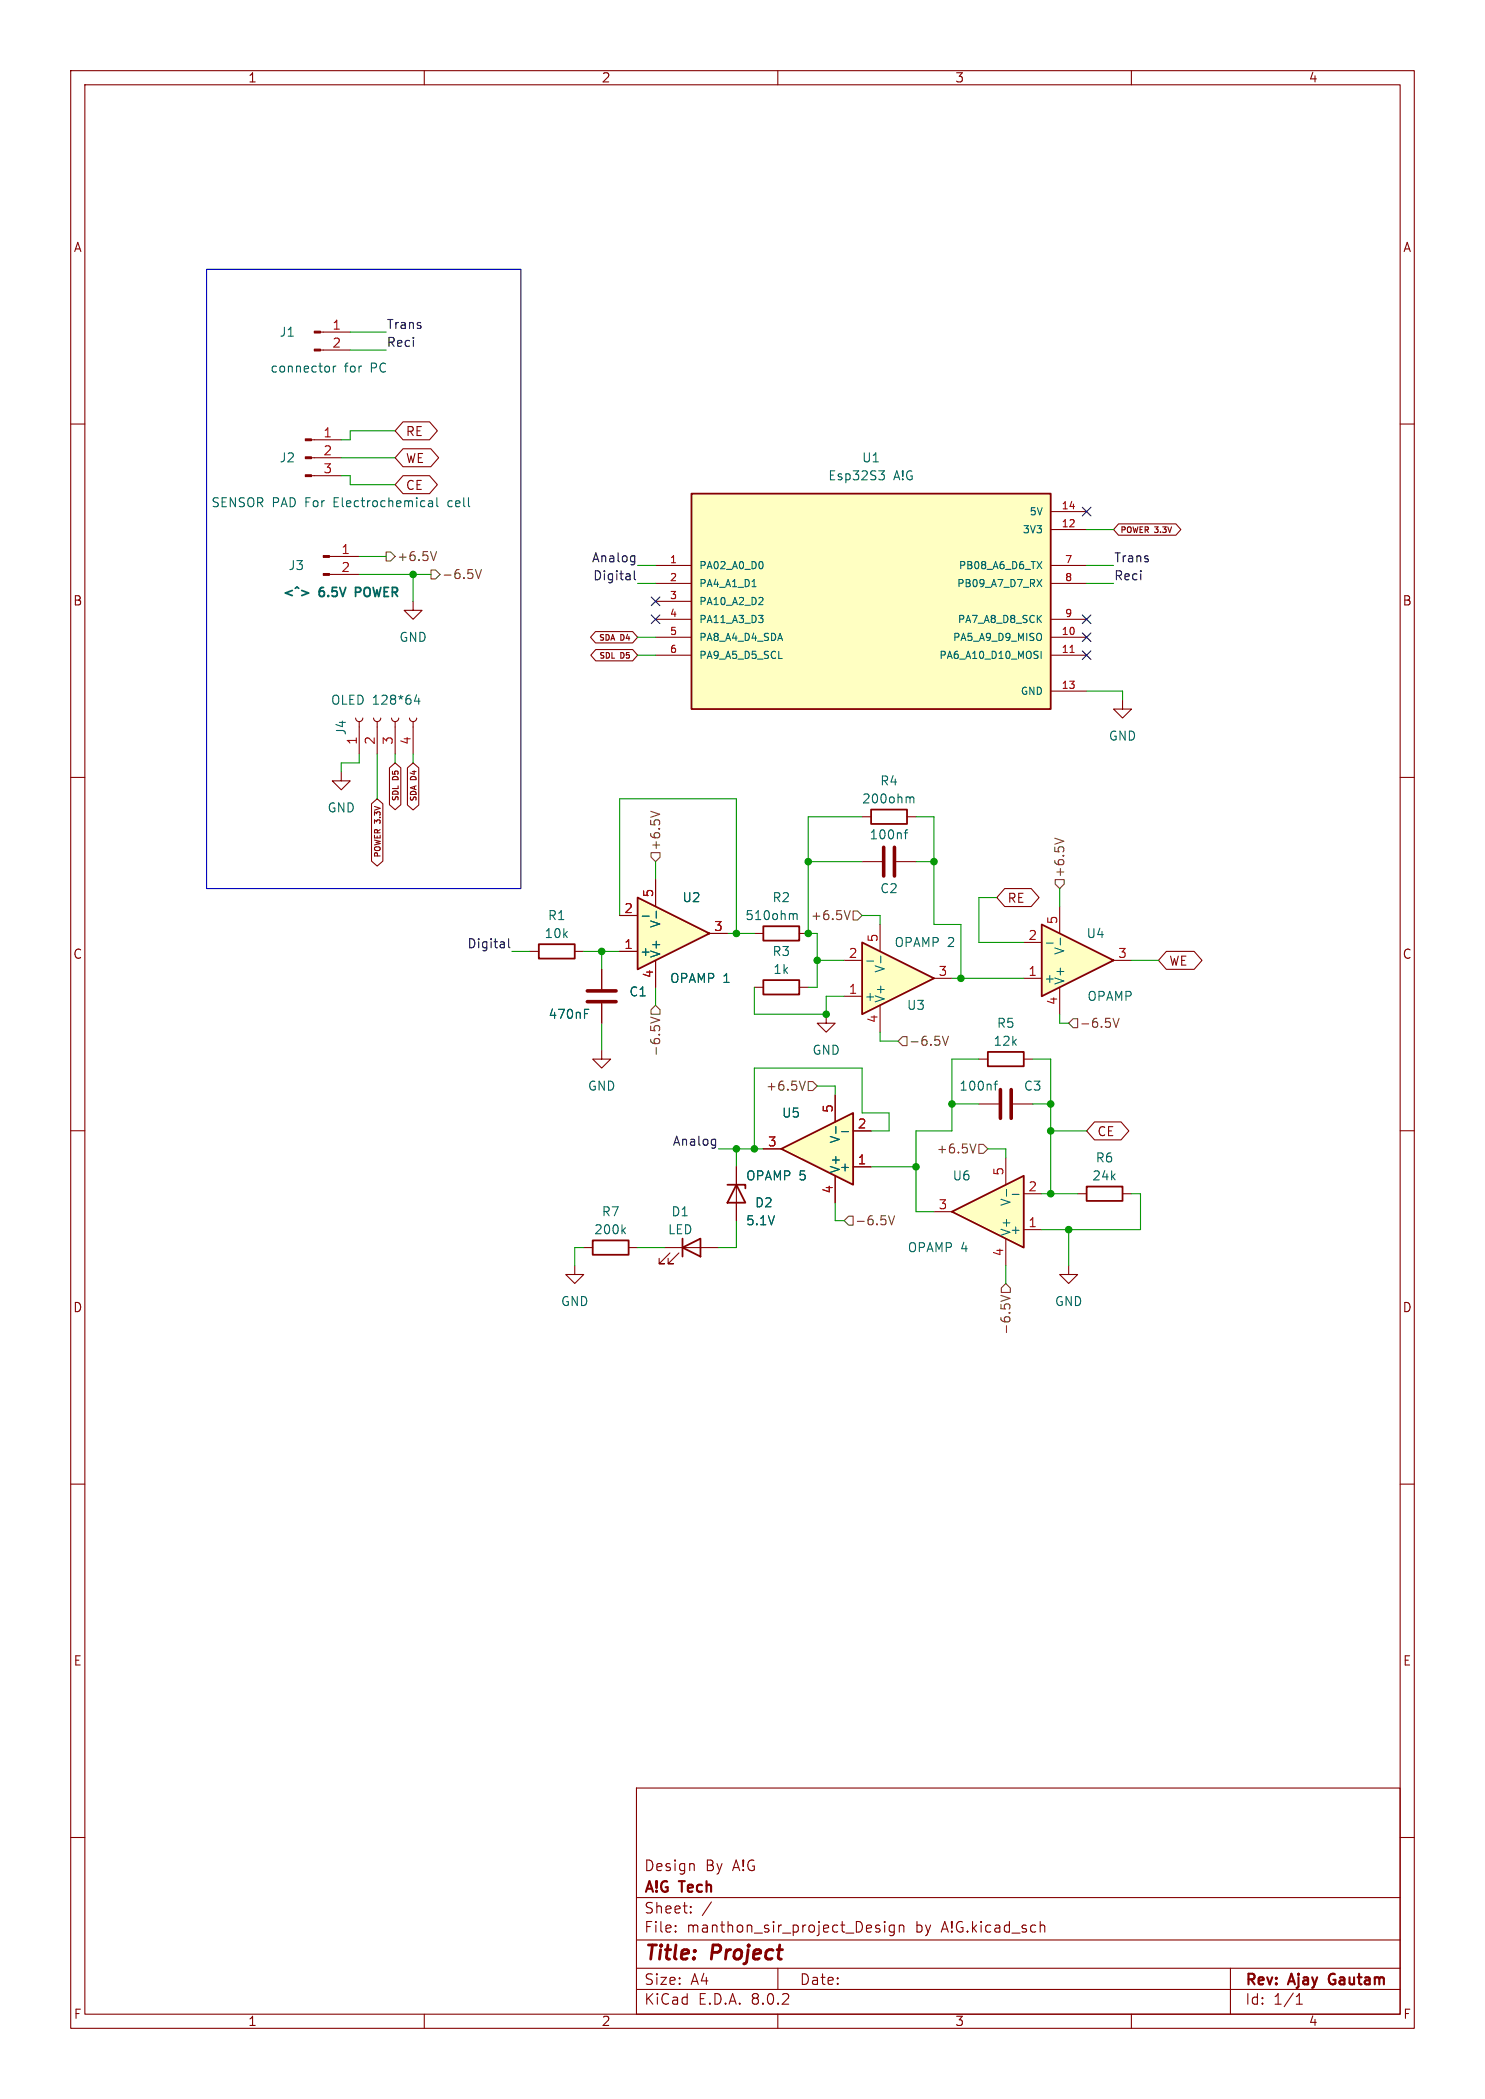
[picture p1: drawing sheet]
<svg xmlns="http://www.w3.org/2000/svg" width="210mm" height="297mm" viewBox="0 0 210 297" stroke-linecap="round" stroke-linejoin="round" font-family="sans-serif">
<g fill="none" stroke="#840000" stroke-width=".15">
<path d="M10 10h190v277h-190zM12 12h186v273h-186zM60 10v2M110 10v2M160 10v2M10 60h2M198 60h2M10 110h2M198 110h2M10 160h2M198 160h2M152.4 168.9h1.3"/>
<path d="M158.7 168.9h1.3M10 210h2M198 210h2M10 260h2M90 253h108v32h-108zM198 260h2M90 278.5h108M90 274.5h108M90 268.5h108M95.5 273.2l.1 .1-.1 .1M95.5 273.2v.1v.1M95.5 272.5v.1"/>
<path d="M95.5 273.2v.2M95.5 272.5h.1l-.1 .1M97.7 270.5l.1 .1-.1 .1M97.7 270.5l-.1 .1 .1 .1M97.7 269.8v.1M97.7 270.5v.2M97.7 269.8h.1l-.1 .1M97.7 269.8h-.1l.1 .1M98 263.7l.2 .2v.8M100.6 269.1l-1.3 1.9M110 278.5v3M124.2 272.9l.3 .2-.1 .2-.2 .1"/>
<path d="M124.2 272.4l.2 .1M125.1 271.9v.1M125.1 272.4v1M125.1 271.9l-.1 .1h.1M125.1 271.9l.1 .1h-.1M126.5 272.4v1.2a.41 .41 0 0 1-.7 .2M126.5 272.5l-.5-.1-.2 .3v.4l.1 .2 .1 .1 .5-.1M127.2 272.5a.37 .37 0 0 1 .6 .1v.8M127.2 272.4v1M147.3 272.4h.2l.3 .2v.8M174 278.5v6.5M60 285v2"/>
<path d="M90 281.5h108M110 285v2M160 285v2M183.3 283.6h.9M183.5 282.4l-.2 .1M183.8 282.1v1.5"/>
</g>
<path d="M188.1 279.5a1.04 1.04 0 0 0 0 1.1" fill="none" stroke="#840000" stroke-width=".3"/>
<path d="M153.7 167.9h5v2h-5z" fill="none" stroke="#840000" stroke-width=".25"/>
<path d="M110.5 162.6l10.1-5.1v10.1z" fill="#ffffc2"/>
<path d="M76.2 133.6h5.1v2h-5.1zM139.7 148.8h5.1v2.1h-5.1zM96.5 176.5l2.6-1.2v2.5zM96.5 175.3v2.5M110.5 162.6l10.1-5.1v10.1z" fill="none" stroke="#840000" stroke-width=".25"/>
<g fill="none" stroke="#840000" stroke-width=".15">
<path d="M45.3 49.5h4.2M45.3 47h4.2M44 67.3h4.3M44 64.8h4.3M44 62.2h4.3M46.6 78.7h4.2M46.6 81.3h4.2M48.3 109.2v1.3h1.2l-1.2 1.3-1.3-1.3h1.3M74.9 134.6h1.3M81.3 134.6h1.2M118.1 154.9v3.9M138.4 156.2h2.8"/>
<path d="M138.4 149.9h1.3M143.3 156.2h2.7M144.8 149.9h1.2M94 176.5h7.6M94.7 177.3l-1.5 1.5h.8h-.8v-.7M96 177.3l-1.5 1.5h.7h-.7v-.7M107.9 162.6h2.6M118.1 166.4v3.8M120.6 165.1h2.6M120.6 160h2.6"/>
</g>
<path d="M46.5 51.9l.1 .1v.4l-.1 .2M47.1 51.8v.8M47.5 51.8l-.2 .1-.2 .1M60.6 70.9h.5l.1 .8M61.2 71.2h-.5a.25 .25 0 0 0-.1 .3 .25 .25 0 0 0 .1 .2l.5-.1M61.8 70.4v1.1l.2 .2M118.2 159.4v1M140.6 153.4h.5M141.1 153h-.3v.2v1M119 160.1h1" fill="none" stroke="#006464" stroke-width=".15"/>
<path d="M141.5 154.2v4M143 154.2v4" fill="none" stroke="#840000" stroke-width=".51"/>
<g fill="#840000" stroke="#840000" stroke-width=".15">
<path d="M43.2 67.2h.8v.2h-.8z"/>
<path d="M43.2 64.6h.8v.3h-.8z"/>
<path d="M43.2 62.1h.8v.3h-.8z"/>
<path d="M45.7 81.2h.9v.2h-.9z"/>
<path d="M45.7 78.6h.9v.3h-.9z"/>
<path d="M44.4 49.4h.9v.3h-.9z"/>
<path d="M44.4 46.9h.9v.2h-.9z"/>
</g>
<path d="M42.7 83.5l.9 .4-.9 .4" fill="none" stroke="#006464" stroke-width=".25"/>
<path d="M147.3 130.8l10.2 5.1-10.2 5.1z" fill="#ffffc2"/>
<path d="M147.3 130.8l10.2 5.1-10.2 5.1z" fill="none" stroke="#840000" stroke-width=".25"/>
<path d="M158.7 99.1v1.2h1.3l-1.3 1.3-1.2-1.3h1.2M144.8 138.4h2.5M144.8 133.4h2.5M149.9 128.3v3.8M149.9 139.7v3.8M157.5 135.9h2.5" fill="none" stroke="#840000" stroke-width=".15"/>
<path d="M148 133.4h.9M150 132.7v1" fill="none" stroke="#006464" stroke-width=".15"/>
<path d="M134.6 171.5l10.2-5.1v10.1z" fill="#ffffc2"/>
<path d="M123.2 114.6h5.1v2h-5.1zM83.8 175.5h5.1v2h-5.1zM102.9 167.6h2.5v.5M104.1 167.6l1.3 2.6h-2.5zM134.6 171.5l10.2-5.1v10.1z" fill="none" stroke="#840000" stroke-width=".25"/>
<g fill="none" stroke="#840000" stroke-width=".15">
<path d="M121.9 115.6h1.3M128.3 115.6h1.2M85.1 137.2v2.8M85.1 148.6v1.3h1.3l-1.3 1.2-1.3-1.2h1.3M85.1 142v2.8M81.3 179.1v1.2h1.2l-1.2 1.3-1.3-1.3h1.3M82.5 176.5h1.3M88.9 176.5h1.3M104.1 165.1v7.6M132.1 171.5h2.5M142.2 163.8v3.8M142.2 175.3v3.8"/>
<path d="M144.8 174h2.5M144.8 168.9h2.5M151.1 179.1v1.2h1.3l-1.3 1.3-1.2-1.3h1.2"/>
</g>
<path d="M128.7 112.9l.2-.1h.3v.8M82.7 143.4h.4M82.7 142.8h.6M88.1 174.1l.3 .5M88.4 173.7l-.4 .5M142.3 168.3v1M143.2 169h.9" fill="none" stroke="#006464" stroke-width=".15"/>
<path d="M83.1 140.2h4M83.1 141.7h4" fill="none" stroke="#840000" stroke-width=".51"/>
<path d="M97.8 69.9h50.8v30.4h-50.8z" fill="#ffffc2"/>
<path d="M97.8 69.9h50.8v30.4h-50.8z" fill="none" stroke="#840000" stroke-width=".25"/>
<g fill="none" stroke="#840000" stroke-width=".15">
<path d="M148.6 74.9h5.1M148.6 72.4h5.1M92.7 80h5.1M92.7 90.2h5.1M92.7 92.7h5.1M92.7 82.6h5.1M92.7 85.1h5.1M92.7 87.6h5.1M148.6 80h5.1M148.6 90.2h5.1M148.6 92.7h5.1M148.6 97.8h5.1"/>
<path d="M148.6 82.6h5.1M148.6 87.6h5.1"/>
</g>
<g fill="none" stroke="#006464" stroke-width=".15">
<path d="M107.8 79.6l.1 .2-.1 .6M124.3 66.6h.8l-.5 .5 .4 .1 .1 .4-.3 .3h-.3M146.7 79.5l.6 1M147.3 79.5l-.6 1M106.4 83h.5M107.3 87.1h.6l-.3 .4M107.7 84.5l.2 .2v.3l-.6 .6h.6M107.8 87.5l.1 .2-.1 .3M110.1 93.2h.5M146.7 82l.6 1M147.2 89.8v.7M147.2 92.2v1"/>
<path d="M147.3 82l-.6 1"/>
</g>
<path d="M151.3 92.3h.6" fill="none" stroke="#a90000" stroke-width=".15"/>
<path d="M121.9 133.4l10.2 5-10.2 5.1z" fill="#ffffc2"/>
<path d="M107.9 131.1h5.1v2h-5.1zM107.9 138.7h5.1v2h-5.1zM121.9 133.4l10.2 5-10.2 5.1z" fill="none" stroke="#840000" stroke-width=".25"/>
<g fill="none" stroke="#840000" stroke-width=".15">
<path d="M58.4 85.1v1.3h1.3l-1.3 1.2-1.3-1.2h1.3M50.3 101.6a.51 .51 0 0 0 .5 .5 .51 .51 0 0 0 .5-.5M50.8 102.1v4.6M52.8 101.6a.51 .51 0 0 0 .5 .5 .51 .51 0 0 0 .5-.5M53.3 102.1v4.6M55.4 101.6a.51 .51 0 0 0 .5 .5 .51 .51 0 0 0 .5-.5M55.9 102.1v4.6M57.9 101.6a.51 .51 0 0 0 .5 .5 .51 .51 0 0 0 .5-.5M58.4 102.1v4.6M106.7 132.1h1.2M106.7 139.7h1.2M113 132.1h1.3"/>
<path d="M113 139.7h1.3M119.4 135.9h2.5M121.9 121.9h2.8M124.5 130.8v3.8M126.7 121.9h2.8M132.1 138.4h2.5M116.8 143.5v1.3h1.3l-1.3 1.3-1.2-1.3h1.2M119.4 141h2.5M124.5 142.2v3.9"/>
</g>
<path d="M58.9 98.3l-.3 .9h.8M59.2 98.8v.8M127.9 117.8h.5M128.4 117.4l-.3 .1v.1v1.1M112.2 129.5l.2-.2h.3v.8M122.6 136h.9M124.6 135.3v.9" fill="none" stroke="#006464" stroke-width=".15"/>
<path d="M125 119.9v4.1M126.5 119.9v4.1" fill="none" stroke="#840000" stroke-width=".51"/>
<path d="M90.2 127l10.1 5.1-10.1 5.1z" fill="#ffffc2"/>
<path d="M90.2 127l10.1 5.1-10.1 5.1z" fill="none" stroke="#840000" stroke-width=".25"/>
<g fill="none" stroke="#840000" stroke-width=".15">
<path d="M57 59.7h3.7l1.2 1.3-1.2 1.2h-3.7l-1.1-1.2zM57 67.3h3.7l1.2 1.3-1.2 1.3h-3.7l-1.1-1.3zM57 63.5h3.9l1.1 1.3-1.1 1.2h-3.9l-1.1-1.2zM158.2 74.1h8.1l.7 .8-.7 .8h-8.1l-.7-.8zM84.2 89.4h5.3l.7 .8-.7 .8h-5.3l-.7-.8zM84.2 91.9h5.3l.7 .8-.7 .8h-5.3l-.7-.8zM52.5 113.7l.8-.7 .8 .7v8.1l-.8 .7-.8-.7zM55.1 108.7l.8-.7 .8 .7v5.2l-.8 .7-.8-.7zM57.6 108.7l.8-.7 .8 .7v5.2l-.8 .7-.8-.7zM85.1 137.2v2.8M87.6 134.6h2.6M87.6 129.5h2.6"/>
<path d="M92.7 124.5v3.8M92.7 135.9v3.8M100.3 132.1h2.6M142.1 125.7h3.7l1.1 1.3-1.1 1.3h-3.7l-1.1-1.3zM164.9 134.6h4l1.1 1.3-1.1 1.3h-4l-1.1-1.3zM85.1 142v2.8M118.1 154.9v3.9M154.8 158.7h3.7l1.1 1.3-1.1 1.3h-3.7l-1.1-1.3zM104.1 165.1v2.5M104.1 170.2v2.5M107.9 162.6h2.6M118.1 166.4v3.8"/>
<path d="M120.6 165.1h2.6M120.6 160h2.6"/>
</g>
<path d="M90.8 129.6h1M92.8 128.9v1M82.7 143.4h.4M82.7 142.8h.6M118.2 159.4v1M119 160.1h1" fill="none" stroke="#006464" stroke-width=".15"/>
<g fill="none" stroke="#725600" stroke-width=".15">
<path d="M54.6 78.1h.6l.7 .6-.7 .7h-.6zM61.7 78l-.4 1.3M61 80.6h.6l.6 .7-.6 .6h-.6zM67.2 80.6l.5 1.3 .4-1.3M92 114.8l1.3 .4M149.2 118.6l1.2 .4M92.1 120.7h1.2v.6l-.6 .6-.6-.6zM120.2 128.8l-.4 1.3M120.6 128.9h.7l.6 .6-.6 .7h-.7zM149.2 124.5h1.3v.6l-.6 .6-.7-.6zM92 143.9l1.3 .4-1.3 .5M92.7 142.2l.6 .7v.6h-1.2v-.6z"/>
<path d="M113.9 153l-.4 1.2M114.3 153h.6l.7 .7-.7 .6h-.6zM127.6 146.7h.7v1.3h-.7l-.6-.7zM133.3 146.6l.4 1.3 .4-1.3M151.8 144.1h.6v1.3h-.6l-.7-.6zM157.4 144.1l.4 1.3 .5-1.3M120 172.1h.6v1.3h-.6l-.6-.7zM125.7 172l.4 1.3 .4-1.3M138 161.9l-.4 1.2M138.4 161.9h.7l.6 .7-.6 .6h-.7zM141.5 183.3l1.3 .4-1.3 .4M142.2 181.6l.7 .6v.7h-1.3v-.7z"/>
</g>
<path d="M89.4 78.7h.4M89.8 78.7v1l-.3 .2M89.8 79.4l-.4 .1M89.7 80.8v1.1l.2 .1M71.9 132.8v1.1l.2 .2M100.8 161.2l.4 .1M101.2 161.2v1l-.2 .3M101.2 162h-.4" fill="none" stroke="#0f0f0f" stroke-width=".15"/>
<path d="M29.2 38.1h44.5v87.6h-44.5z" fill="none" stroke="#0000c2" stroke-width=".15"/>
<g fill="none" stroke="#009600" stroke-width=".15">
<path d="M49.5 47h5.1M49.5 49.5h5.1M48.3 67.3h1.2v1.3h6.4M48.3 64.8h7.6M50.8 78.7h3.8M55.9 61h-6.4v1.2h-1.2M153.7 74.9h3.8M50.8 81.3h10.2M58.4 81.3v3.8M90.2 82.6h2.5M90.2 80h2.5M90.2 90.2h2.5"/>
<path d="M90.2 92.7h2.5M153.7 82.6h3.8M153.7 80h3.8M153.7 97.8h5v1.3M50.8 106.7v1.3h-2.5v1.2M53.3 106.7v6.3M55.9 106.7v1.3M58.4 106.7v1.3M121.9 115.6h-7.6v16.5h1.3v7.6h-1.3M129.5 115.6h2.6v15.2h3.8v7.6M72.4 134.6h2.5M82.5 134.6h5.1"/>
<path d="M85.1 134.6v2.6M87.6 129.5v-16.5h16.5v19.1M92.7 121.9v2.6M92.7 139.7v2.5M102.9 132.1h3.8M106.7 139.7v3.8h10.1v-2.5h2.6M114.3 121.9h7.6M115.6 135.9h3.8M121.9 129.5h2.6v1.3M129.5 121.9h2.6M134.6 138.4h10.2M141 127h-2.6v6.4h6.4"/>
<path d="M149.9 125.7v2.6M160 135.9h3.8M85.1 144.8v3.8M115.6 153.7h2.5v1.2M124.5 146.1v1.2h2.5M134.6 156.2h3.8M138.4 149.9h-3.8v10.1h-5.1v11.5h2.6M146 149.9h2.6v19M146 156.2h2.6M149.9 143.5v1.3h1.2M82.5 176.5h-1.2v2.6M90.2 176.5h3.8"/>
<path d="M101.6 162.6h6.3M104.1 172.7v3.8h-2.5M104.1 162.6v2.5M118.1 170.2v2.5h1.3M123.2 160h2.5v-2.5h-3.8v-6.4h-15.2v11.5M123.2 165.1h6.3M139.7 162.6h2.5v1.2M142.2 179.1v2.5M147.3 168.9h5.1M148.6 160h5.1M151.1 174v5.1M160 168.9h1.3v5.1h-14"/>
</g>
<path d="M153.1 71.8l1.2 1.2M154.3 71.8l-1.2 1.2M92.1 87l1.2 1.2M92.1 84.5l1.2 1.2M93.3 87l-1.2 1.2M93.3 84.5l-1.2 1.2M153.1 92.1l1.2 1.2M153.1 87l1.2 1.2M153.1 89.6l1.2 1.2M154.3 92.1l-1.2 1.2M154.3 87l-1.2 1.2M154.3 89.6l-1.2 1.2" fill="none" stroke="#000084" stroke-width=".15"/>
<g fill="#009600" stroke="#009600" stroke-width=".15">
<circle cx="116.8" cy="143.5" r=".46"/>
<circle cx="115.6" cy="135.9" r=".46"/>
<circle cx="132.1" cy="121.9" r=".46"/>
<circle cx="135.9" cy="138.4" r=".46"/>
<circle cx="106.7" cy="162.6" r=".46"/>
<circle cx="104.1" cy="162.6" r=".46"/>
<circle cx="129.5" cy="165.1" r=".46"/>
<circle cx="148.6" cy="168.9" r=".46"/>
<circle cx="148.6" cy="156.2" r=".46"/>
<circle cx="148.6" cy="160" r=".46"/>
<circle cx="134.6" cy="156.2" r=".46"/>
<circle cx="151.1" cy="174" r=".46"/>
<circle cx="58.4" cy="81.3" r=".46"/>
<circle cx="104.1" cy="132.1" r=".46"/>
<circle cx="114.3" cy="132.1" r=".46"/>
<circle cx="114.3" cy="121.9" r=".46"/>
<circle cx="85.1" cy="134.6" r=".46"/>
</g>
<g font-size="2.8" fill="#840000">
<text x="91" y="277.9">Title:</text>
<text x="100.7" y="277.9">Project</text>
</g>
<g font-size="2.1" fill="#840000">
<text x="91" y="268.2">A!G Tech</text>
<text x="91" y="265">Design</text>
<text x="99.7" y="265">By</text>
<text x="103.7" y="265">A!G</text>
<text x="91" y="273.7">File:</text>
<text x="91" y="271">Sheet:</text>
<text x="97.1" y="273.7">manthon_sir_project_Design</text>
<text x="129.5" y="273.7">by</text>
<text x="133.3" y="273.7">A!G.kicad_sch</text>
<text x="91" y="281.1">Size:</text>
<text x="97.7" y="281.1">A4</text>
<text x="113" y="281.1">Date:</text>
<text x="176" y="281.3">Rev:</text>
<text x="182.4" y="281.3">Ajay</text>
<text x="188.6" y="281.3">Gautam</text>
<text x="91" y="283.9">KiCad</text>
<text x="98.7" y="283.9">E.D.A.</text>
<text x="106.3" y="283.9">8.0.2</text>
<text x="176" y="283.9">Id:</text>
<text x="180.1" y="283.9">1/1</text>
</g>
<g font-size="1.8" fill="#840000">
<text x="35" y="11.9">1</text>
<text x="85" y="11.9">2</text>
<text x="135" y="11.9">3</text>
<text x="185" y="11.9">4</text>
<text x="10.3" y="35.9">A</text>
<text x="198.4" y="35.9">A</text>
<text x="57.3" y="61.9">RE</text>
<text x="57.3" y="65.7">WE</text>
<text x="57.3" y="69.5">CE</text>
<text x="10.3" y="85.9">B</text>
<text x="198.3" y="85.9">B</text>
<text x="142.4" y="128">RE</text>
<text x="10.3" y="135.9">C</text>
<text x="165.3" y="136.8">WE</text>
<text x="198.3" y="135.9">C</text>
<text x="155.1" y="161">CE</text>
<text x="10.3" y="185.9">D</text>
<text x="198.3" y="185.9">D</text>
<text x="10.3" y="235.9">E</text>
<text x="198.3" y="235.9">E</text>
<text x="10.3" y="285.9">F</text>
<text x="35" y="286.9">1</text>
<text x="85" y="286.9">2</text>
<text x="135" y="286.9">3</text>
<text x="185" y="286.9">4</text>
<text x="198.4" y="285.9">F</text>
</g>
<g font-size="1.8" fill="#006464">
<text x="39.4" y="47.9">J1</text>
<text x="38.1" y="52.9">connector</text>
<text x="48.7" y="52.9">for</text>
<text x="52.5" y="52.9">PC</text>
<text x="39.4" y="65.6">J2</text>
<text x="121.8" y="65.6">U1</text>
<text x="29.8" y="72">SENSOR PAD For</text>
<text x="47.5" y="72">Electrochemical</text>
<text x="63.8" y="72">cell</text>
<text x="117" y="68.2">Esp32S3</text>
<text x="126.4" y="68.2">A!G</text>
<text x="40.7" y="80.9">J3</text>
<text x="39.8" y="84.8">&lt;^&gt;</text>
<text x="45.2" y="84.8">6.5V</text>
<text x="50.7" y="84.8">POWER</text>
<text x="56.4" y="91">GND</text>
<text x="46.7" y="99.9">OLED 128*64</text>
<text x="49.1" y="104.1" transform="rotate(-90 49.1 104.1)">J4</text>
<text x="156.7" y="105">GND</text>
<text x="121.8" y="113.9">200ohm</text>
<text x="124.4" y="111.4">R4</text>
<text x="46.2" y="115.2">GND</text>
<text x="122.9" y="119">100nf</text>
<text x="77.4" y="130.4">R1</text>
<text x="93.6" y="131.4" transform="rotate(-90 93.6 131.4)">V-</text>
<text x="96.4" y="127.9">U2</text>
<text x="105.3" y="130.4">510ohm</text>
<text x="109.1" y="127.9">R2</text>
<text x="124.4" y="126.6">C2</text>
<text x="76.9" y="132.9">10k</text>
<text x="90.4" y="135.5">+</text>
<text x="93.6" y="135.6" transform="rotate(-90 93.6 135.6)">V+</text>
<text x="109.1" y="135.5">R3</text>
<text x="125.3" y="137.7" transform="rotate(-90 125.3 137.7)">V-</text>
<text x="126.4" y="134.2">OPAMP 2</text>
<text x="150.7" y="135.2" transform="rotate(-90 150.7 135.2)">V-</text>
<text x="153.6" y="132.9">U4</text>
<text x="88.9" y="141.2">C1</text>
<text x="94.7" y="139.3">OPAMP 1</text>
<text x="109.3" y="138">1k</text>
<text x="122.2" y="141.8">+</text>
<text x="125.3" y="142" transform="rotate(-90 125.3 142)">V+</text>
<text x="128.2" y="143.1">U3</text>
<text x="147.6" y="139.3">+</text>
<text x="150.7" y="139.4" transform="rotate(-90 150.7 139.4)">V+</text>
<text x="153.7" y="141.8">OPAMP</text>
<text x="77.5" y="144.4">470nF</text>
<text x="114.8" y="149.5">GND</text>
<text x="140.4" y="148.2">12k</text>
<text x="140.9" y="145.6">R5</text>
<text x="83.1" y="154.5">GND</text>
<text x="135.6" y="154.5">100nf</text>
<text x="144.7" y="154.5">C3</text>
<text x="110.5" y="158.3">U5</text>
<text x="119" y="161.9" transform="rotate(-90 119 161.9)">V-</text>
<text x="105.4" y="167.2">OPAMP 5</text>
<text x="118.6" y="166">+</text>
<text x="119" y="166.1" transform="rotate(-90 119 166.1)">V+</text>
<text x="134.6" y="167.2">U6</text>
<text x="154.4" y="167.2">24k</text>
<text x="154.9" y="164.7">R6</text>
<text x="85" y="172.3">R7</text>
<text x="94.9" y="172.3">D1</text>
<text x="105.4" y="173.6">5.1V</text>
<text x="106.7" y="171">D2</text>
<text x="143.1" y="170.8" transform="rotate(-90 143.1 170.8)">V-</text>
<text x="83.9" y="174.9">200k</text>
<text x="94.4" y="174.9">LED</text>
<text x="128.3" y="177.4">OPAMP 4</text>
<text x="142.8" y="174.9">+</text>
<text x="143.1" y="175" transform="rotate(-90 143.1 175)">V+</text>
<text x="79.2" y="185">GND</text>
<text x="149.1" y="185">GND</text>
</g>
<g font-size="1.8" fill="#a90000">
<text x="46.9" y="46.7">1</text>
<text x="46.9" y="49.3">2</text>
<text x="45.6" y="62">1</text>
<text x="45.6" y="64.5">2</text>
<text x="45.6" y="67.1">3</text>
<text x="48.2" y="78.5">1</text>
<text x="48.2" y="81">2</text>
<text x="50.5" y="105.5" transform="rotate(-90 50.5 105.5)">1</text>
<text x="53.1" y="105.5" transform="rotate(-90 53.1 105.5)">2</text>
<text x="55.6" y="105.5" transform="rotate(-90 55.6 105.5)">3</text>
<text x="58.2" y="105.5" transform="rotate(-90 58.2 105.5)">4</text>
<text x="88.2" y="129.3">2</text>
<text x="92.5" y="127.1" transform="rotate(-90 92.5 127.1)">5</text>
<text x="100.9" y="131.8">3</text>
<text x="149.6" y="130.9" transform="rotate(-90 149.6 130.9)">5</text>
<text x="88.2" y="134.4">1</text>
<text x="119.9" y="135.6">2</text>
<text x="124.2" y="133.4" transform="rotate(-90 124.2 133.4)">5</text>
<text x="145.3" y="133.1">2</text>
<text x="158" y="135.6">3</text>
<text x="92.5" y="138.5" transform="rotate(-90 92.5 138.5)">4</text>
<text x="119.9" y="140.7">1</text>
<text x="132.6" y="138.2">3</text>
<text x="145.3" y="138.2">1</text>
<text x="149.6" y="142.3" transform="rotate(-90 149.6 142.3)">4</text>
<text x="124.2" y="144.9" transform="rotate(-90 124.2 144.9)">4</text>
<text x="117.9" y="157.6" transform="rotate(-90 117.9 157.6)">5</text>
<text x="121.2" y="159.8">2</text>
<text x="108.5" y="162.3">3</text>
<text x="121.2" y="164.8">1</text>
<text x="142" y="166.4" transform="rotate(-90 142 166.4)">5</text>
<text x="117.9" y="169" transform="rotate(-90 117.9 169)">4</text>
<text x="132.6" y="171.2">3</text>
<text x="145.3" y="173.7">1</text>
<text x="145.3" y="168.7">2</text>
<text x="142" y="177.9" transform="rotate(-90 142 177.9)">4</text>
</g>
<g font-size="1.8" fill="#0f0f0f">
<text x="54.6" y="46.6">Trans</text>
<text x="54.6" y="49.2">Reci</text>
<text x="83.6" y="79.7">Analog</text>
<text x="83.8" y="82.2">Digital</text>
<text x="157.5" y="79.7">Trans</text>
<text x="157.5" y="82.2">Reci</text>
<text x="66" y="134.3">Digital</text>
<text x="95" y="162.2">Analog</text>
</g>
<g font-size="1.8" fill="#725600">
<text x="56.1" y="79.6">+6.5V</text>
<text x="62.4" y="82.1">-6.5V</text>
<text x="93.6" y="120.5" transform="rotate(-90 93.6 120.5)">+6.5V</text>
<text x="150.7" y="124.3" transform="rotate(-90 150.7 124.3)">+6.5V</text>
<text x="114.6" y="130.4">+6.5V</text>
<text x="93.6" y="149.6" transform="rotate(-90 93.6 149.6)">-6.5V</text>
<text x="128.5" y="148.2">-6.5V</text>
<text x="152.6" y="145.6">-6.5V</text>
<text x="108.2" y="154.5">+6.5V</text>
<text x="132.4" y="163.4">+6.5V</text>
<text x="120.8" y="173.6">-6.5V</text>
<text x="143.1" y="189" transform="rotate(-90 143.1 189)">-6.5V</text>
</g>
<g font-size="1.4" fill="#006464">
<text x="144.5" y="75.7">3V3</text>
<text x="145.5" y="73.1">5V</text>
<text x="98.8" y="80.7">PA02_A0_D0</text>
<text x="98.8" y="83.3">PA4_A1_D1</text>
<text x="135.2" y="83.3">PB09_A7_D7_RX</text>
<text x="135.5" y="80.7">PB08_A6_D6_TX</text>
<text x="98.8" y="85.8">PA10_A2_D2</text>
<text x="98.8" y="88.4">PA11_A3_D3</text>
<text x="135.3" y="88.4">PA7_A8_D8_SCK</text>
<text x="98.8" y="90.9">PA8_A4_D4_SDA</text>
<text x="98.8" y="93.4">PA9_A5_D5_SCL</text>
<text x="132.7" y="93.4">PA6_A10_D10_MOSI</text>
<text x="134.6" y="90.9">PA5_A9_D9_MISO</text>
<text x="144.2" y="98.5">GND</text>
</g>
<g font-size="1.4" fill="#a90000">
<text x="150" y="74.7">12</text>
<text x="150" y="72.1">14</text>
<text x="94.6" y="79.8">1</text>
<text x="94.6" y="82.3">2</text>
<text x="150.5" y="79.8">7</text>
<text x="150.5" y="82.3">8</text>
<text x="94.6" y="84.8">3</text>
<text x="94.6" y="87.4">4</text>
<text x="94.6" y="89.9">5</text>
<text x="150" y="89.9">10</text>
<text x="150.5" y="87.4">9</text>
<text x="94.6" y="92.5">6</text>
<text x="150" y="92.5">11</text>
<text x="150" y="97.5">13</text>
</g>
<g font-size="1.1" fill="#840000">
<text x="158.4" y="75.6">POWER 3.3V</text>
<text x="84.6" y="90.9">SDA</text>
<text x="84.6" y="93.4">SDL</text>
<text x="87.7" y="93.4">D5</text>
<text x="87.7" y="90.9">D4</text>
<text x="56.6" y="113.5" transform="rotate(-90 56.6 113.5)">SDL</text>
<text x="56.6" y="110.4" transform="rotate(-90 56.6 110.4)">D5</text>
<text x="59.1" y="113.6" transform="rotate(-90 59.1 113.6)">SDA</text>
<text x="59.1" y="110.4" transform="rotate(-90 59.1 110.4)">D4</text>
<text x="54" y="121.5" transform="rotate(-90 54 121.5)">POWER 3.3V</text>
</g>
</svg>
